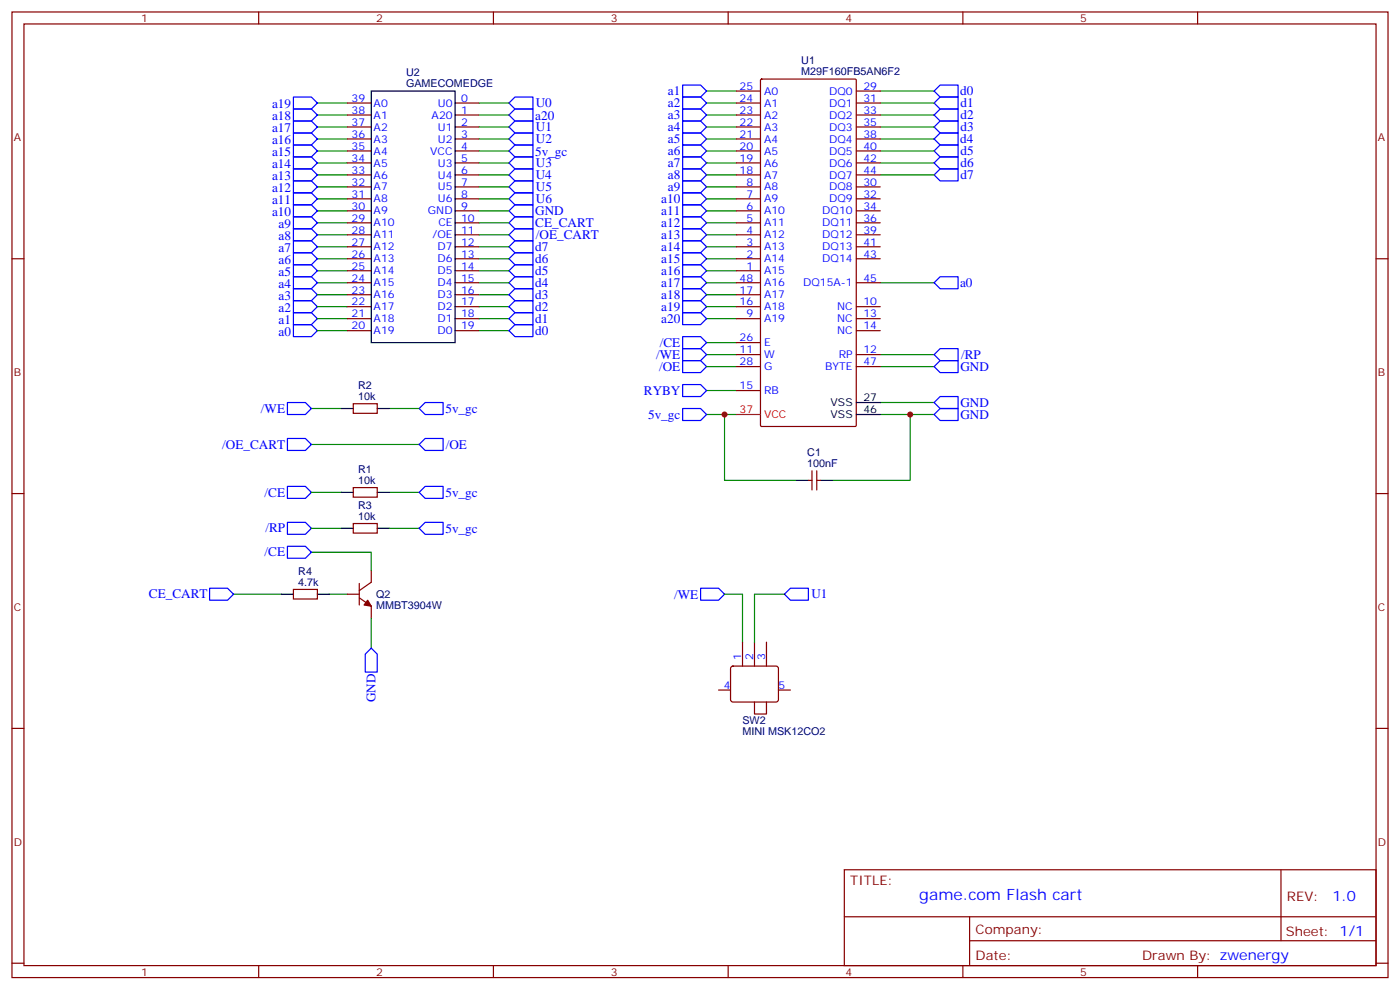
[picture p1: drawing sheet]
<svg xmlns="http://www.w3.org/2000/svg" width="412mm" height="292mm" viewBox="0 0 412 292" stroke-linecap="round" stroke-linejoin="round" font-family="sans-serif">
<g fill="none" stroke="#870000" stroke-width=".35">
<path d="M3.5 3.5h405.4v284.4h-405.4zM7.1 7.1h398.2v277.2h-398.2zM76.2 3.5v3.6M145.3 3.5v3.6M214.5 3.5v3.6M283.6 3.5v3.6M352.8 3.5v3.6M102.3 30.3h7.1M102.3 33.9h7.1M102.3 37.4h7.1M134.1 30.3h7M134.1 33.9h7"/>
<path d="M134.1 37.4h7M217 30.3h7M217 33.9h7M217 37.4h7M217 26.8h7M224.1 23.5l.3-.2h27.5l.3 .2v101.7l-.3 .4h-27.5l-.4-.4zM252.2 30.3h7.1M252.2 33.9h7.1M252.2 37.4h7.1M252.2 26.8h7.1M102.3 40.9h7.1M102.3 51.5h7.1"/>
<path d="M102.3 55h7.1M102.3 48h7.1M102.3 44.4h7.1M102.3 58.6h7.1M134.1 40.9h7M134.1 51.5h7M134.1 55h7M134.1 48h7M134.1 44.4h7M134.1 58.6h7M217 40.9h7M217 51.5h7"/>
<path d="M217 55h7M217 48h7M217 44.4h7M217 58.6h7M252.2 40.9h7.1M252.2 51.5h7.1M252.2 55h7.1M252.2 48h7.1M252.2 44.4h7.1M252.2 58.6h7.1M3.5 76.2h3.6M102.3 76.2h7.1"/>
<path d="M102.3 72.7h7.1M102.3 79.7h7.1M102.3 65.6h7.1M102.3 69.1h7.1M102.3 62.1h7.1M134.1 76.2h7M134.1 72.7h7M134.1 79.7h7M134.1 65.6h7M134.1 69.1h7M134.1 62.1h7M217 76.2h7"/>
<path d="M217 72.7h7M217 79.7h7M217 65.6h7M217 69.1h7M217 62.1h7M252.2 76.2h7.1M252.2 72.7h7.1M252.2 65.6h7.1M252.2 69.1h7.1M252.2 62.1h7.1M405.3 76.2h3.6M102.3 83.3h7.1"/>
<path d="M102.3 93.8h7.1M102.3 97.4h7.1M102.3 90.3h7.1M102.3 86.8h7.1M134.1 83.3h7M134.1 93.8h7M134.1 97.4h7M134.1 90.3h7M134.1 86.8h7M217 83.3h7M217 93.8h7M217 90.3h7"/>
<path d="M217 86.8h7M252.2 83.3h7.1M252.2 93.8h7.1M252.2 97.4h7.1M252.2 90.3h7.1M104.1 118.9h7v2.8h-7zM217 104.4h7M217 100.9h7M217 107.9h7M217 115h7M252.2 104.4h7.1M252.2 107.9h7.1"/>
<path d="M239.2 138.6v5.7M240.6 138.6v5.7M3.5 145.3h3.6M104.1 143.6h7v2.8h-7zM104.1 154.2h7v2.8h-7zM238.1 141.5h1.1M240.6 141.5h1.1M405.3 145.3h3.6M86.4 173.6h7.1v2.8h-7.1zM102.3 175h3.5M105.8 176l3.6 2.5v3.5M105.8 171.8v6.4"/>
<path d="M109.4 167.9v3.5l-3.6 2.5M215.4 196.4l.5-.3h12.7l.5 .3 .2 .4-.1 9.5-.6 .4h-13l-.4-.7v-9.2zM218.7 189.1v7M222.2 189.1v7M225.8 189.1v7M3.5 214.5h3.6M211.7 203.2h3.5M222.2 206.7v3.6h3.6v-3.6M229.3 203.2h3.5M405.3 214.5h3.6M248.7 256.1h156.6v28.2h-156.6zM377.3 256.1v20.9"/>
<path d="M248.7 270h156.5M285.6 277h119.6M285.6 270v14.1M3.5 283.6h3.6M76.2 284.3v3.6M145.3 284.3v3.6M214.5 284.3v3.6M283.6 284.3v3.6M352.8 284.3v3.6M405.3 283.6h3.6"/>
</g>
<g fill="none" stroke="#008700" stroke-width=".35">
<path d="M93.5 33.9h8.8M93.5 37.4h8.8M93.5 30.3h8.8M141.1 33.9h8.8M141.1 37.4h8.8M141.1 30.3h8.8M208.1 33.9h8.9M208.1 37.4h8.9M208.1 30.3h8.9M208.1 26.8h8.9M259.3 33.9h15.9M259.3 37.4h15.9"/>
<path d="M259.3 30.3h15.9M259.3 26.8h15.9M93.5 48h8.8M93.5 51.5h8.8M93.5 40.9h8.8M93.5 44.4h8.8M93.5 55h8.8M93.5 58.6h8.8M141.1 48h8.8M141.1 51.5h8.8M141.1 40.9h8.8M141.1 44.4h8.8"/>
<path d="M141.1 55h8.8M141.1 58.6h8.8M208.1 48h8.9M208.1 51.5h8.9M208.1 40.9h8.9M208.1 44.4h8.9M208.1 55h8.9M208.1 58.6h8.9M259.3 48h15.9M259.3 51.5h15.9M259.3 40.9h15.9M259.3 44.4h15.9"/>
<path d="M93.5 69.1h8.8M93.5 65.6h8.8M93.5 62.1h8.8M93.5 79.7h8.8M93.5 76.2h8.8M93.5 72.7h8.8M141.1 69.1h8.8M141.1 65.6h8.8M141.1 62.1h8.8M141.1 79.7h8.8M141.1 76.2h8.8M141.1 72.7h8.8"/>
<path d="M208.1 69.1h8.9M208.1 65.6h8.9M208.1 62.1h8.9M208.1 79.7h8.9M208.1 76.2h8.9M208.1 72.7h8.9M93.5 83.3h8.8M93.5 86.8h8.8M93.5 90.3h8.8M93.5 93.8h8.8M93.5 97.4h8.8M141.1 83.3h8.8"/>
<path d="M141.1 86.8h8.8M141.1 90.3h8.8M141.1 93.8h8.8M141.1 97.4h8.8M208.1 83.3h8.9M208.1 86.8h8.9M208.1 90.3h8.9M208.1 93.8h8.9M259.3 83.3h15.9M208.1 107.9h8.9M208.1 104.4h8.9M208.1 100.9h8.9"/>
<path d="M208.1 115h8.9M259.3 107.9h15.9M259.3 104.4h15.9M259.3 118.5h15.9M91.7 130.9h31.8M91.7 120.3h8.8M114.7 120.3h8.8M208.1 122.1h8.9M213.4 122.1v19.4h21.2M259.3 122.1h15.9M268.1 122.1v19.4h-22.9M91.7 155.6h8.8"/>
<path d="M91.7 145h8.8M114.7 155.6h8.8M114.7 145h8.8M68.8 175h14.1M91.7 162.6h17.7v5.3M97 175h5.3M213.4 175h5.3v14.1M231.1 175h-8.9v14.1M109.4 182v8.9"/>
</g>
<path d="M108.3 176.7l1.1 1.8-2.2-.3z" fill="#870000" stroke="#870000" stroke-width=".35"/>
<g fill="none" stroke="#00f" stroke-width=".35">
<path d="M86.4 32.1h5.3l1.8 1.8-1.8 1.7h-5.3zM86.4 28.6h5.3l1.8 1.7-1.8 1.8h-5.3zM86.4 35.6h5.3l1.8 1.8-1.8 1.8h-5.3zM86.4 39.2h5.3l1.8 1.7-1.8 1.8h-5.3zM149.9 37.4l1.8-1.8h5.3v3.6h-5.3zM151.7 32.1h5.3v3.5h-5.3l-1.8-1.7zM151.7 28.6h5.3v3.5h-5.3l-1.8-1.8zM201.1 35.6h5.3l1.7 1.8-1.7 1.8h-5.3zM201.1 39.2h5.3l1.7 1.7-1.7 1.8h-5.3zM201.1 28.6h5.3l1.7 1.7-1.7 1.8h-5.3zM201.1 32.1h5.3l1.7 1.8-1.7 1.7h-5.3zM201.1 25h5.3l1.7 1.8-1.7 1.8h-5.3z"/>
<path d="M275.2 33.9l1.7-1.8h5.3v3.5h-5.3zM275.2 37.4l1.7-1.8h5.3v3.6h-5.3zM275.2 30.3l1.7-1.7h5.3v3.5h-5.3zM275.2 26.8l1.7-1.8h5.3v3.6h-5.3zM86.4 56.8h5.3l1.8 1.8-1.8 1.7h-5.3zM86.4 46.2h5.3l1.8 1.8-1.8 1.7h-5.3zM86.4 42.7h5.3l1.8 1.7-1.8 1.8h-5.3zM86.4 49.7h5.3l1.8 1.8-1.8 1.8h-5.3zM86.4 53.3h5.3l1.8 1.7-1.8 1.8h-5.3zM149.9 44.4l1.8-1.7h5.3v3.5h-5.3zM149.9 40.9l1.8-1.7h5.3v3.5h-5.3zM149.9 48l1.8-1.8h5.3v3.5h-5.3z"/>
<path d="M149.9 51.5l1.8-1.8h5.3v3.6h-5.3zM149.9 55l1.8-1.7h5.3v3.5h-5.3zM149.9 58.6l1.8-1.8h5.3v3.5h-5.3zM201.1 49.7h5.3l1.7 1.8-1.7 1.8h-5.3zM201.1 53.3h5.3l1.7 1.7-1.7 1.8h-5.3zM201.1 56.8h5.3l1.7 1.8-1.7 1.7h-5.3zM201.1 46.2h5.3l1.7 1.8-1.7 1.7h-5.3zM201.1 42.7h5.3l1.7 1.7-1.7 1.8h-5.3zM275.2 48l1.7-1.8h5.3v3.5h-5.3zM275.2 51.5l1.7-1.8h5.3v3.6h-5.3zM275.2 40.9l1.7-1.7h5.3v3.5h-5.3zM275.2 44.4l1.7-1.7h5.3v3.5h-5.3z"/>
<path d="M86.4 74.4h5.3l1.8 1.8-1.8 1.8h-5.3zM86.4 70.9h5.3l1.8 1.8-1.8 1.7h-5.3zM86.4 78h5.3l1.8 1.7-1.8 1.8h-5.3zM86.4 60.3h5.3l1.8 1.8-1.8 1.8h-5.3zM86.4 63.9h5.3l1.8 1.7-1.8 1.8h-5.3zM86.4 67.4h5.3l1.8 1.7-1.8 1.8h-5.3zM149.9 69.1l1.8-1.7h5.3v3.5h-5.3zM149.9 65.6l1.8-1.7h5.3v3.5h-5.3zM149.9 62.1l1.8-1.8h5.3v3.6h-5.3zM149.9 79.7l1.8-1.7h5.3v3.5h-5.3zM149.9 76.2l1.8-1.8h5.3v3.6h-5.3zM151.7 70.9h5.3v3.5h-5.3l-1.8-1.7z"/>
<path d="M201.1 78h5.3l1.7 1.7-1.7 1.8h-5.3zM201.1 63.9h5.3l1.7 1.7-1.7 1.8h-5.3zM201.1 67.4h5.3l1.7 1.7-1.7 1.8h-5.3zM201.1 74.4h5.3l1.7 1.8-1.7 1.8h-5.3zM201.1 70.9h5.3l1.7 1.8-1.7 1.7h-5.3zM201.1 60.3h5.3l1.7 1.8-1.7 1.8h-5.3zM86.4 95.6h5.3l1.8 1.8-1.8 1.7h-5.3zM86.4 92.1h5.3l1.8 1.7-1.8 1.8h-5.3zM86.4 85h5.3l1.8 1.8-1.8 1.7h-5.3zM86.4 88.5h5.3l1.8 1.8-1.8 1.8h-5.3zM86.4 81.5h5.3l1.8 1.8-1.8 1.7h-5.3zM149.9 83.3l1.8-1.8h5.3v3.5h-5.3z"/>
<path d="M149.9 86.8l1.8-1.8h5.3v3.5h-5.3zM149.9 93.8l1.8-1.7h5.3v3.5h-5.3zM149.9 97.4l1.8-1.8h5.3v3.5h-5.3zM151.7 88.5h5.3v3.6h-5.3l-1.8-1.8zM201.1 99.1h5.3l1.7 1.8-1.7 1.8h-5.3zM201.1 92.1h5.3l1.7 1.7-1.7 1.8h-5.3zM201.1 81.5h5.3l1.7 1.8-1.7 1.7h-5.3zM201.1 88.5h5.3l1.7 1.8-1.7 1.8h-5.3zM201.1 85h5.3l1.7 1.8-1.7 1.7h-5.3zM275.2 83.3l1.7-1.8h5.3v3.5h-5.3zM84.7 118.5h5.3l1.7 1.8-1.7 1.8h-5.3zM201.1 106.2h5.3l1.7 1.7-1.7 1.8h-5.3z"/>
<path d="M201.1 102.7h5.3l1.7 1.7-1.7 1.8h-5.3zM201.1 113.2h5.3l1.7 1.8-1.7 1.8h-5.3zM275.2 104.4l1.7-1.7h5.3v3.5h-5.3zM275.2 107.9l1.7-1.7h5.3v3.5h-5.3zM275.2 118.5l1.7-1.7h5.3v3.5h-5.3zM84.7 129.1h5.3l1.7 1.8-1.7 1.7h-5.3zM123.5 120.3l1.7-1.8h5.3v3.6h-5.3zM123.5 130.9l1.7-1.8h5.3v3.5h-5.3zM201.1 120.3h5.3l1.7 1.8-1.7 1.7h-5.3zM275.2 122.1l1.7-1.8h5.3v3.5h-5.3zM84.7 153.8h5.3l1.7 1.8-1.7 1.7h-5.3zM84.7 143.2h5.3l1.7 1.8-1.7 1.8h-5.3z"/>
<path d="M123.5 145l1.7-1.8h5.3v3.6h-5.3zM125.2 153.8h5.3v3.5h-5.3l-1.7-1.7zM61.7 173.2h5.3l1.8 1.8-1.8 1.7h-5.3zM84.7 160.9h5.3l1.7 1.7-1.7 1.8h-5.3zM206.4 173.2h5.3l1.7 1.8-1.7 1.7h-5.3zM232.8 173.2h5.3v3.5h-5.3l-1.7-1.7zM109.4 190.9l1.7 1.7v5.3h-3.5v-5.3z"/>
</g>
<g fill="none" stroke="#000" stroke-width=".35">
<path d="M109.4 26.8h24.7v74.1h-24.7zM252.2 118.5h7.1M100.5 120.3h3.6M111.1 120.3h3.6M252.2 122.1h7.1M100.5 145h3.6M100.5 155.6h3.6M111.1 145h3.6M111.1 155.6h3.6M234.6 141.5h3.5M241.7 141.5h3.5M82.9 175h3.5"/>
<path d="M93.5 175h3.5"/>
</g>
<path d="M217 122.1h7" fill="none" stroke="#f00" stroke-width=".35"/>
<g fill="#c00">
<circle cx="268.1" cy="122.1" r=".88"/>
<circle cx="213.4" cy="122.1" r=".88"/>
</g>
<text font-size="4.6" fill="#00f" x="270.8" y="265.1">game.com Flash cart</text>
<text font-size="4.2" fill="#00f" x="392.5" y="265.4">1.0</text>
<g font-size="3.9" fill="#00f">
<text x="196.7" y="28.1">a1</text>
<text x="282.9" y="28">d0</text>
<text x="80.1" y="35.4">a18</text>
<text x="80.1" y="31.9">a19</text>
<text x="157.7" y="35.2">a20</text>
<text x="157.8" y="31.5">U0</text>
<text x="196.7" y="31.6">a2</text>
<text x="196.7" y="35.1">a3</text>
<text x="282.9" y="35.1">d2</text>
<text x="282.9" y="31.5">d1</text>
<text x="80.1" y="38.9">a17</text>
<text x="157.9" y="38.6">U1</text>
<text x="196.7" y="38.7">a4</text>
<text x="282.9" y="38.6">d3</text>
<text x="80.1" y="46">a15</text>
<text x="80.1" y="42.5">a16</text>
<text x="157.7" y="45.8">5v_gc</text>
<text x="157.9" y="42.1">U2</text>
<text x="196.7" y="42.2">a5</text>
<text x="196.7" y="45.7">a6</text>
<text x="282.9" y="42.1">d4</text>
<text x="282.9" y="45.6">d5</text>
<text x="80.1" y="49.5">a14</text>
<text x="80.1" y="53.1">a13</text>
<text x="157.8" y="52.7">U4</text>
<text x="157.9" y="49.2">U3</text>
<text x="196.7" y="52.8">a8</text>
<text x="196.7" y="49.2">a7</text>
<text x="282.9" y="49.2">d6</text>
<text x="282.9" y="52.7">d7</text>
<text x="80.1" y="56.6">a12</text>
<text x="157.9" y="56.2">U5</text>
<text x="157.9" y="59.8">U6</text>
<text x="194.8" y="59.8">a10</text>
<text x="196.7" y="56.3">a9</text>
<text x="80.1" y="63.6">a10</text>
<text x="80.1" y="60.1">a11</text>
<text x="157.7" y="63.4">GND</text>
<text x="194.8" y="63.4">a11</text>
<text x="82.1" y="67.2">a9</text>
<text x="82.1" y="70.7">a8</text>
<text x="157.7" y="66.8">CE_CART</text>
<text x="157.9" y="70.3">/OE_CART</text>
<text x="194.8" y="66.9">a12</text>
<text x="194.8" y="70.4">a13</text>
<text x="82.1" y="77.8">a6</text>
<text x="82.1" y="74.2">a7</text>
<text x="157.7" y="74">d7</text>
<text x="157.7" y="77.6">d6</text>
<text x="194.8" y="77.5">a15</text>
<text x="194.8" y="73.9">a14</text>
<text x="82.1" y="81.3">a5</text>
<text x="157.7" y="81.1">d5</text>
<text x="194.8" y="81">a16</text>
<text x="82.1" y="88.3">a3</text>
<text x="82.1" y="84.8">a4</text>
<text x="157.7" y="84.6">d4</text>
<text x="157.7" y="88.1">d3</text>
<text x="194.8" y="84.5">a17</text>
<text x="194.8" y="88.1">a18</text>
<text x="282.8" y="84.6">a0</text>
<text x="82.1" y="95.4">a1</text>
<text x="82.1" y="91.9">a2</text>
<text x="157.7" y="91.7">d2</text>
<text x="157.7" y="95.2">d1</text>
<text x="194.8" y="95.1">a20</text>
<text x="194.8" y="91.6">a19</text>
<text x="82.1" y="98.9">a0</text>
<text x="157.7" y="98.7">d0</text>
<text x="193.3" y="105.7">/WE</text>
<text x="194.4" y="102.2">/CE</text>
<text x="283.1" y="105.6">/RP</text>
<text x="194.1" y="109.2">/OE</text>
<text x="282.9" y="109.1">GND</text>
<text x="189.7" y="116.3">RYBY</text>
<text x="282.9" y="119.7">GND</text>
<text x="76.9" y="121.5">/WE</text>
<text x="131.2" y="121.7">5v_gc</text>
<text x="190.9" y="123.3">5v_gc</text>
<text x="282.9" y="123.3">GND</text>
<text x="65.5" y="132.1">/OE_CART</text>
<text x="131.3" y="132.2">/OE</text>
<text x="77.9" y="146.3">/CE</text>
<text x="131.2" y="146.3">5v_gc</text>
<text x="78.2" y="156.8">/RP</text>
<text x="131.2" y="156.9">5v_gc</text>
<text x="77.9" y="163.8">/CE</text>
<text x="43.9" y="176.2">CE_CART</text>
<text x="198.6" y="176.2">/WE</text>
<text x="239" y="176.2">U1</text>
<text x="110.6" y="206.8" transform="rotate(-90 110.6 206.8)">GND</text>
</g>
<g font-size="3.9" fill="#800">
<text x="250.5" y="260.7">TITLE:</text>
<text x="379.1" y="265.4">REV:</text>
<text x="287.4" y="274.9">Company:</text>
<text x="378.7" y="275.5">Sheet: 1/1</text>
<text x="287.4" y="282.6">Date:</text>
<text x="336.4" y="282.7">Drawn By: zwenergy</text>
</g>
<g font-size="3.2" fill="#800">
<text x="41.6" y="6.5">1</text>
<text x="110.8" y="6.5">2</text>
<text x="179.9" y="6.5">3</text>
<text x="249.1" y="6.5">4</text>
<text x="318.2" y="6.5">5</text>
<text x="4.1" y="41.6">A</text>
<text x="405.9" y="41.6">A</text>
<text x="4.1" y="110.8">B</text>
<text x="405.9" y="110.8">B</text>
<text x="4.1" y="179.9">C</text>
<text x="405.9" y="179.9">C</text>
<text x="4.1" y="249.1">D</text>
<text x="405.9" y="249.1">D</text>
<text x="41.6" y="287.3">1</text>
<text x="110.8" y="287.3">2</text>
<text x="179.9" y="287.3">3</text>
<text x="249.1" y="287.3">4</text>
<text x="318.2" y="287.3">5</text>
</g>
<g font-size="3.2" fill="#000080">
<text x="119.6" y="22.5">U2</text>
<text x="236" y="22.2">M29F160FB5AN6F2</text>
<text x="236" y="19">U1</text>
<text x="119.6" y="25.7">GAMECOMEDGE</text>
<text x="105.5" y="117.8">10k</text>
<text x="105.5" y="114.7">R2</text>
<text x="237.8" y="137.6">100nF</text>
<text x="237.8" y="134.4">C1</text>
<text x="105.5" y="142.5">10k</text>
<text x="105.5" y="139.3">R1</text>
<text x="105.5" y="149.9">R3</text>
<text x="105.5" y="153.1">10k</text>
<text x="87.9" y="172.5">4.7k</text>
<text x="87.9" y="169.4">R4</text>
<text x="110.8" y="179.3">MMBT3904W</text>
<text x="110.8" y="176.1">Q2</text>
<text x="218.7" y="213.3">SW2</text>
<text x="218.7" y="216.5">MINI MSK12CO2</text>
</g>
<g font-size="3.2" fill="#00f">
<text x="103.6" y="30">39</text>
<text x="135.8" y="30">0</text>
<text x="217.9" y="30">24</text>
<text x="217.9" y="26.5">25</text>
<text x="225.1" y="27.9">A0</text>
<text x="244.2" y="27.9">DQ0</text>
<text x="254.4" y="26.5">29</text>
<text x="254.4" y="30">31</text>
<text x="103.6" y="33.5">38</text>
<text x="110.1" y="31.4">A0</text>
<text x="110.1" y="34.9">A1</text>
<text x="127.1" y="34.9">A20</text>
<text x="129" y="31.4">U0</text>
<text x="135.8" y="33.5">1</text>
<text x="217.9" y="33.5">23</text>
<text x="225.1" y="34.9">A2</text>
<text x="225.1" y="31.4">A1</text>
<text x="244.2" y="31.4">DQ1</text>
<text x="244.2" y="34.9">DQ2</text>
<text x="254.4" y="33.5">33</text>
<text x="103.6" y="40.6">36</text>
<text x="103.6" y="37">37</text>
<text x="110.1" y="42">A3</text>
<text x="110.1" y="38.5">A2</text>
<text x="129" y="42">U2</text>
<text x="129" y="38.5">U1</text>
<text x="135.8" y="40.6">3</text>
<text x="135.8" y="37">2</text>
<text x="217.9" y="40.6">21</text>
<text x="217.9" y="37">22</text>
<text x="225.1" y="42">A4</text>
<text x="225.1" y="38.5">A3</text>
<text x="244.2" y="38.5">DQ3</text>
<text x="244.2" y="42">DQ4</text>
<text x="254.4" y="37">35</text>
<text x="254.4" y="40.6">38</text>
<text x="103.6" y="47.6">34</text>
<text x="103.6" y="44.1">35</text>
<text x="110.1" y="45.5">A4</text>
<text x="126.7" y="45.5">VCC</text>
<text x="135.8" y="47.6">5</text>
<text x="135.8" y="44.1">4</text>
<text x="217.9" y="47.6">19</text>
<text x="217.9" y="44.1">20</text>
<text x="225.1" y="45.5">A5</text>
<text x="244.2" y="45.5">DQ5</text>
<text x="254.4" y="44.1">40</text>
<text x="254.4" y="47.6">42</text>
<text x="103.6" y="51.2">33</text>
<text x="110.1" y="52.6">A6</text>
<text x="110.1" y="49">A5</text>
<text x="129" y="49">U3</text>
<text x="129" y="52.6">U4</text>
<text x="135.8" y="51.2">6</text>
<text x="217.9" y="51.2">18</text>
<text x="225.1" y="52.6">A7</text>
<text x="225.1" y="49">A6</text>
<text x="244.2" y="49">DQ6</text>
<text x="244.2" y="52.6">DQ7</text>
<text x="254.4" y="51.2">44</text>
<text x="103.6" y="54.7">32</text>
<text x="103.6" y="58.2">31</text>
<text x="110.1" y="56.1">A7</text>
<text x="110.1" y="59.6">A8</text>
<text x="129" y="59.6">U6</text>
<text x="129" y="56.1">U5</text>
<text x="135.8" y="58.2">8</text>
<text x="135.8" y="54.7">7</text>
<text x="219.9" y="58.2">7</text>
<text x="219.9" y="54.7">8</text>
<text x="225.1" y="59.6">A9</text>
<text x="225.1" y="56.1">A8</text>
<text x="244.2" y="56.1">DQ8</text>
<text x="244.2" y="59.6">DQ9</text>
<text x="254.4" y="54.7">30</text>
<text x="254.4" y="58.2">32</text>
<text x="103.6" y="65.3">29</text>
<text x="103.6" y="61.7">30</text>
<text x="110.1" y="63.1">A9</text>
<text x="126.1" y="63.1">GND</text>
<text x="135.8" y="65.3">10</text>
<text x="135.8" y="61.7">9</text>
<text x="219.9" y="65.3">5</text>
<text x="219.9" y="61.7">6</text>
<text x="225.1" y="63.1">A10</text>
<text x="242.2" y="63.1">DQ10</text>
<text x="254.4" y="61.7">34</text>
<text x="254.4" y="65.3">36</text>
<text x="103.6" y="68.8">28</text>
<text x="110.1" y="66.7">A10</text>
<text x="110.1" y="70.2">A11</text>
<text x="127.4" y="70.2">/OE</text>
<text x="129.1" y="66.7">CE</text>
<text x="135.8" y="68.8">11</text>
<text x="219.9" y="68.8">4</text>
<text x="225.1" y="70.2">A12</text>
<text x="225.1" y="66.7">A11</text>
<text x="242.2" y="66.7">DQ11</text>
<text x="242.2" y="70.2">DQ12</text>
<text x="254.4" y="68.8">39</text>
<text x="103.6" y="72.3">27</text>
<text x="103.6" y="75.8">26</text>
<text x="110.1" y="73.7">A12</text>
<text x="110.1" y="77.3">A13</text>
<text x="128.9" y="73.7">D7</text>
<text x="128.9" y="77.3">D6</text>
<text x="135.8" y="72.3">12</text>
<text x="135.8" y="75.8">13</text>
<text x="219.9" y="75.8">2</text>
<text x="219.9" y="72.3">3</text>
<text x="225.1" y="77.3">A14</text>
<text x="225.1" y="73.7">A13</text>
<text x="242.2" y="73.7">DQ13</text>
<text x="242.2" y="77.3">DQ14</text>
<text x="254.4" y="72.3">41</text>
<text x="254.4" y="75.8">43</text>
<text x="103.6" y="82.9">24</text>
<text x="103.6" y="79.4">25</text>
<text x="110.1" y="80.8">A14</text>
<text x="128.9" y="80.8">D5</text>
<text x="135.8" y="82.9">15</text>
<text x="135.8" y="79.4">14</text>
<text x="217.9" y="82.9">48</text>
<text x="219.9" y="79.4">1</text>
<text x="225.1" y="80.8">A15</text>
<text x="254.4" y="82.9">45</text>
<text x="103.6" y="90">22</text>
<text x="103.6" y="86.4">23</text>
<text x="110.1" y="84.3">A15</text>
<text x="110.1" y="87.8">A16</text>
<text x="128.9" y="84.3">D4</text>
<text x="128.9" y="87.8">D3</text>
<text x="135.8" y="90">17</text>
<text x="135.8" y="86.4">16</text>
<text x="217.9" y="90">16</text>
<text x="217.9" y="86.4">17</text>
<text x="225.1" y="87.8">A17</text>
<text x="225.1" y="84.3">A16</text>
<text x="236.6" y="84.3">DQ15A-1</text>
<text x="254.4" y="90">10</text>
<text x="103.6" y="93.5">21</text>
<text x="110.1" y="94.9">A18</text>
<text x="110.1" y="91.4">A17</text>
<text x="128.9" y="91.4">D2</text>
<text x="128.9" y="94.9">D1</text>
<text x="135.8" y="93.5">18</text>
<text x="219.9" y="93.5">9</text>
<text x="225.1" y="94.9">A19</text>
<text x="225.1" y="91.4">A18</text>
<text x="246.6" y="91.4">NC</text>
<text x="246.6" y="94.9">NC</text>
<text x="254.4" y="93.5">13</text>
<text x="103.6" y="97">20</text>
<text x="110.1" y="98.4">A19</text>
<text x="128.9" y="98.4">D0</text>
<text x="135.8" y="97">19</text>
<text x="217.9" y="100.5">26</text>
<text x="225.1" y="102">E</text>
<text x="246.6" y="98.4">NC</text>
<text x="254.4" y="97">14</text>
<text x="217.9" y="104.1">11</text>
<text x="217.9" y="107.6">28</text>
<text x="225.1" y="105.5">W</text>
<text x="247.1" y="105.5">RP</text>
<text x="254.4" y="104.1">12</text>
<text x="254.4" y="107.6">47</text>
<text x="225.1" y="109">G</text>
<text x="243.1" y="109">BYTE</text>
<text x="217.9" y="114.7">15</text>
<text x="225.1" y="116.1">RB</text>
<text x="218.4" y="194.4" transform="rotate(-90 218.4 194.4)">1</text>
<text x="221.9" y="194.4" transform="rotate(-90 221.9 194.4)">2</text>
<text x="225.4" y="194.4" transform="rotate(-90 225.4 194.4)">3</text>
<text x="213.2" y="202.8">4</text>
<text x="229.3" y="202.8">5</text>
</g>
<g font-size="3.2">
<text x="244.7" y="119.6">VSS</text>
<text x="254.4" y="118.2">27</text>
<text x="244.7" y="123.1">VSS</text>
<text x="254.4" y="121.7">46</text>
</g>
<g font-size="3.2" fill="#f00">
<text x="217.9" y="121.7">37</text>
<text x="225.1" y="123.1">VCC</text>
</g>
</svg>
